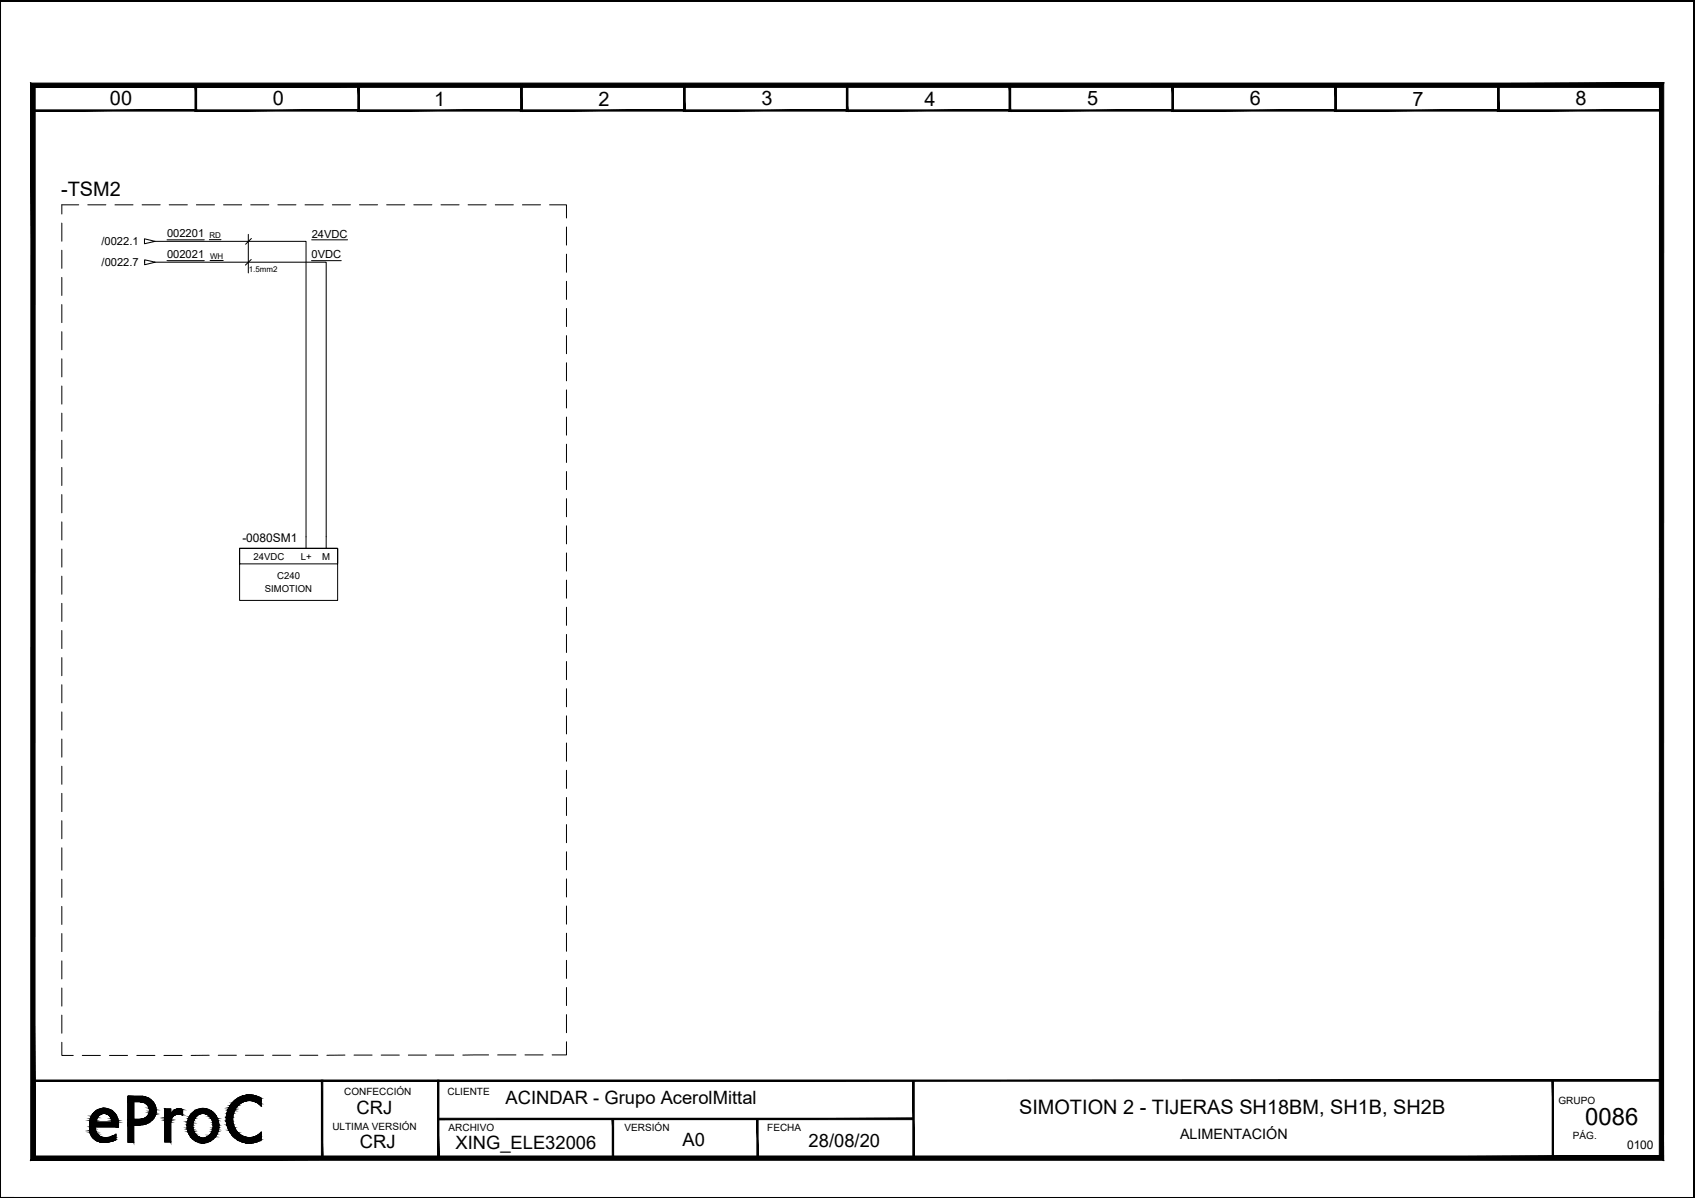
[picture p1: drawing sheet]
<svg xmlns="http://www.w3.org/2000/svg" width="420mm" height="297mm" viewBox="0 0 420 297" stroke-linecap="round" stroke-linejoin="round" font-family="sans-serif">
<!-- layer: eProC - L2 -->
<g fill="#000" stroke="#000" stroke-width=".25">
<path d="M44.1 274.9h.5zM44.9 276.3l.4 .1zM49.6 274.9h1.5zM61 271.6h1.4zM64.1 273.7l.6 .5zM64.1 273.7h.6v.5zM25.7 283.3h.2zM61 283.4h1.4z"/>
<path d="M0 .1v.1l419.9-.1zM0 .2l419.9-.1v.1z"/>
<path d="M0 .1v.1h419.8zM0 .1h419.9l-.1 .1z"/>
<path d="M419.8 .2v296.7l.1-296.8zM419.9 .1v296.9l-.1-.1z"/>
<path d="M8 27.5h40.7l-.3-.3zM8 27.5l.3-.3h40.1zM8 20.9v6.6l.3-.3zM8 20.9l.3 .4v5.9zM8 20.9l.3 .4 40.4-.4zM8.3 21.3l40.4-.4-.3 .4zM48.7 20.9l-.3 .4 .3 6.2zM48.4 21.3l.3 6.2-.3-.3z"/>
<path d="M48.4 27.5h40.7l-.3-.3zM48.4 27.5l.3-.3h40.1zM48.4 20.9v6.6l.3-.3zM48.4 20.9l.3 .4v5.9zM48.4 20.9l.3 .4 40.4-.4zM48.7 21.3l40.4-.4-.3 .4zM89.1 20.9l-.3 .4 .3 6.2zM88.8 21.3l.3 6.2-.3-.3z"/>
<path d="M88.7 27.5h40.8l-.4-.3zM88.7 27.5l.4-.3h40zM88.7 20.9v6.6l.4-.3zM88.7 20.9l.4 .4v5.9zM88.7 20.9l.4 .4 40.4-.4zM89.1 21.3l40.4-.4-.4 .4zM129.5 20.9l-.4 .4 .4 6.2zM129.1 21.3l.4 6.2-.4-.3z"/>
<path d="M129.1 27.5h40.7l-.3-.3zM129.1 27.5l.3-.3h40.1zM129.1 20.9v6.6l.3-.3zM129.1 20.9l.3 .4v5.9zM129.1 20.9l.3 .4 40.4-.4zM129.4 21.3l40.4-.4-.3 .4zM169.8 20.9l-.3 .4 .3 6.2zM169.5 21.3l.3 6.2-.3-.3z"/>
<path d="M169.5 27.5h40.6l-.3-.3zM169.5 27.5l.3-.3h40zM169.5 20.9v6.6l.3-.3zM169.5 20.9l.3 .4v5.9zM169.5 20.9l.3 .4 40.3-.4zM169.8 21.3l40.3-.4-.3 .4zM210.1 20.9l-.3 .4 .3 6.2zM209.8 21.3l.3 6.2-.3-.3z"/>
<path d="M209.8 27.5h40.7l-.3-.3zM209.8 27.5l.3-.3h40.1zM209.8 20.9v6.6l.3-.3zM209.8 20.9l.3 .4v5.9zM209.8 20.9l.3 .4 40.4-.4zM210.1 21.3l40.4-.4-.3 .4zM250.5 20.9l-.3 .4 .3 6.2zM250.2 21.3l.3 6.2-.3-.3z"/>
<path d="M250.1 27.5h40.8l-.4-.3zM250.1 27.5l.4-.3h40zM250.1 20.9v6.6l.4-.3zM250.1 20.9l.4 .4v5.9zM250.1 20.9l.4 .4 40.4-.4zM250.5 21.3l40.4-.4-.4 .4zM290.9 20.9l-.4 .4 .4 6.2zM290.5 21.3l.4 6.2-.4-.3z"/>
<path d="M290.5 27.5h40.8l-.4-.3zM290.5 27.5l.4-.3h40zM290.5 20.9v6.6l.4-.3zM290.5 20.9l.4 .4v5.9zM290.5 20.9l.4 .4 40.4-.4zM290.9 21.3l40.4-.4-.4 .4zM331.3 20.9l-.4 .4 .4 6.2zM330.9 21.3l.4 6.2-.4-.3z"/>
<path d="M330.9 27.5h40.7l-.3-.3zM330.9 27.5l.3-.3h40.1zM330.9 20.9v6.6l.3-.3zM330.9 20.9l.3 .4v5.9zM330.9 20.9l.3 .4 40.4-.4zM331.2 21.3l40.4-.4-.3 .4zM371.6 20.9l-.3 .4 .3 6.2zM371.3 21.3l.3 6.2-.3-.3z"/>
<path d="M371.2 27.5h40.7l-.3-.3zM371.2 27.5l.4-.3h40zM371.2 20.9v6.6l.4-.3zM371.2 20.9l.4 .4v5.9zM371.2 20.9l.4 .4 40.3-.4zM371.6 21.3l40.3-.4-.3 .4zM411.9 20.9l-.3 .4 .3 6.2zM411.6 21.3l.3 6.2-.3-.3z"/>
<path d="M8.2 267.8v.3l403.6-.3zM8.2 268.1l403.6-.3v.3z"/>
<path d="M22.2 279.4l1.4 .5v-.5zM22.2 279.4l1.4 .5h-1.4z"/>
<path d="M22.2 279.9l1.5 .2-.1-.2zM22.2 279.9l1.5 .2h-1.5z"/>
<path d="M22.3 277.8l1.6 .1zM22.3 277.8l1.6 .1z"/>
<path d="M22.3 277.9l1.6 .3v-.3zM22.3 277.9l1.6 .3h-1.7z"/>
<path d="M22.4 277.4l1.5 .4 .1-.4zM22.4 277.4l1.5 .4h-1.6z"/>
<path d="M22.4 277.2l1.6 .2 .1-.2zM22.4 277.2l1.6 .2h-1.6z"/>
<path d="M22.5 277.1h1.6zM22.5 277.1l1.6 .1z"/>
<path d="M22.6 276.8l1.5 .3 .2-.3zM22.6 276.8l1.5 .3h-1.6z"/>
<path d="M22.7 276.5l1.6 .3 .3-.3zM22.7 276.5l1.6 .3h-1.7z"/>
<path d="M22.8 276.5h1.8zM22.8 276.5h1.8z"/>
<path d="M22.9 276.3l1.7 .2 .3-.2zM22.9 276.3l1.7 .2h-1.8z"/>
<path d="M23 276.2l1.9 .1 .4-.1zM23 276.2l1.9 .1h-2z"/>
<path d="M23.1 276.1h2.5zM23.1 276.1l2.2 .1z"/>
<path d="M25.4 274.8l1.4 .1zM24.8 274.9l.6-.1 1.4 .1z"/>
<path d="M24.8 274.9l2.6 .3-.6-.3zM24.2 275.2l.6-.3 2.6 .3z"/>
<path d="M24.2 275.2l3.7 .3-.5-.3zM23.6 275.5l.6-.3 3.7 .3z"/>
<path d="M23.6 275.5l4.8 .5-.5-.5zM23.6 275.5l4.8 .5h-5.2z"/>
<path d="M23.2 276l5.3 .1zM23.2 276l5.3 .1z"/>
<path d="M26 276.1l2.5 .1zM26 276.1l2.5 .1z"/>
<path d="M26.3 276.2l2.4 .1zM26.3 276.2l2.4 .1z"/>
<path d="M26.7 276.3l2.1 .2-.1-.2zM26.7 276.3l2.1 .2h-1.8z"/>
<path d="M27 276.5h1.8zM27 276.5h1.8z"/>
<path d="M27 276.5l1.9 .3-.1-.3zM27 276.5l1.9 .3h-1.7z"/>
<path d="M27.2 276.8l1.9 .3-.2-.3zM27.2 276.8l1.9 .3h-1.7z"/>
<path d="M27.4 277.1l1.7 .1zM27.4 277.1l1.7 .1z"/>
<path d="M27.5 277.2l1.7 .2-.1-.2zM27.5 277.2l1.7 .2h-1.6z"/>
<path d="M27.6 277.4l1.7 .4-.1-.4zM27.6 277.4l1.7 .4h-1.6z"/>
<path d="M27.7 277.8l1.6 .1zM27.7 277.8l1.6 .1z"/>
<path d="M27.7 277.9l1.6 .3v-.3zM27.7 277.9l1.6 .3h-1.6z"/>
<path d="M22.2 278.2l7.2 .4-.1-.4zM22.2 278.2l7.2 .4h-7.2z"/>
<path d="M22.2 278.6l7.2 .8v-.8zM22.2 278.6l7.2 .8h-7.2z"/>
<path d="M31.7 273.2l1.4 4.3v-4.3zM31.7 273.2l1.4 4.3h-1.4z"/>
<path d="M31.7 278.9l1.4 .1zM31.7 278.9l1.4 .1z"/>
<path d="M31.7 279l1.4 4.2v-4.2zM31.7 279l1.4 4.2h-1.4z"/>
<path d="M31.7 271.8l4.5 .2-.8-.2zM31.7 271.8l4.5 .2h-4.5z"/>
<path d="M31.7 278.8h3.9zM31.7 278.8l3.1 .1z"/>
<path d="M31.7 272l5.1 .3-.6-.3zM31.7 272l5.1 .3h-5.1z"/>
<path d="M31.7 278.6l3.9 .2 .7-.2zM31.7 278.6l3.9 .2h-3.9z"/>
<path d="M31.7 272.3l5.8 .4-.7-.4zM31.7 272.3l5.8 .4h-5.8z"/>
<path d="M31.7 278.3l4.6 .3 .7-.3zM31.7 278.3l4.6 .3h-4.6z"/>
<path d="M31.7 272.7l6.2 .5-.4-.5zM31.7 272.7l6.2 .5h-6.2z"/>
<path d="M31.7 277.8l5.3 .5 .6-.5zM31.7 277.8l5.3 .5h-5.3z"/>
<path d="M31.7 277.5l5.9 .3 .2-.3zM31.7 277.5l5.9 .3h-5.9z"/>
<path d="M34.7 273.2h3.2zM34.7 273.2h3.2z"/>
<path d="M35.1 273.2l2.9 .1zM35.1 273.2l2.9 .1z"/>
<path d="M35.1 277.5h2.8zM34.7 277.5h3.1z"/>
<path d="M35.4 273.3h2.6zM35.4 273.3h2.6z"/>
<path d="M35.5 277.4h2.5zM35.1 277.5h2.8z"/>
<path d="M35.5 273.3l2.6 .2-.1-.2zM35.5 273.3l2.6 .2h-2.2z"/>
<path d="M35.9 273.5l2.4 .3-.2-.3zM35.9 273.5l2.4 .3h-2z"/>
<path d="M35.8 277.3l2.2 .1 .1-.1zM35.5 277.4l.3-.1 2.2 .1z"/>
<path d="M35.9 277.2h2.2zM35.8 277.3h2.3z"/>
<path d="M36.3 273.8l2.1 .1zM36.3 273.8l2.1 .1z"/>
<path d="M36.3 277l1.8 .2 .2-.2zM35.9 277.2l.4-.2 1.8 .2z"/>
<path d="M36.4 273.9l2 .2v-.2zM36.4 273.9l2 .2h-1.8z"/>
<path d="M36.6 274.1l2 .3-.2-.3zM36.6 274.1l2 .3h-1.8z"/>
<path d="M36.6 276.6l1.8 .1zM36.6 276.6l1.8 .1z"/>
<path d="M36.6 276.7l1.7 .3 .1-.3zM36.6 276.7l1.7 .3h-2z"/>
<path d="M36.8 274.4l1.8 .2v-.2zM36.8 274.4l1.8 .2h-1.7z"/>
<path d="M36.8 276.3l1.6 .3 .2-.3zM36.8 276.3l1.6 .3h-1.8z"/>
<path d="M36.9 274.6l1.8 .2-.1-.2zM36.9 274.6l1.8 .2h-1.7z"/>
<path d="M37 274.8l1.7 .4v-.4zM37 274.8l1.7 .4h-1.7z"/>
<path d="M37 276l1.6 .3 .1-.3zM37 276l1.6 .3h-1.8z"/>
<path d="M37 275.2h1.7zM37 275.2h1.7z"/>
<path d="M37 275.5l1.7 .5v-.5zM37 275.5l1.7 .5h-1.7zM37 276h1.7zM37 276h1.7z"/>
<path d="M37 275.2l1.7 .3v-.3zM37 275.2l1.7 .3h-1.7z"/>
<path d="M40.8 276.3h1.5zM40.8 276.3h1.5z"/>
<path d="M40.8 274.9l1.5 1.4v-1.4zM40.8 274.9l1.5 1.4h-1.5z"/>
<path d="M42.3 276.3h1.5zM42.3 276.3h1.5z"/>
<path d="M40.8 278.2l1.5 5v-5zM40.8 278.2l1.5 5h-1.5z"/>
<path d="M40.8 277.8l1.5 .4 .1-.4zM40.8 277.8l1.5 .4h-1.5z"/>
<path d="M40.8 277.5l1.6 .3 .1-.3zM40.8 277.5l1.6 .3h-1.6z"/>
<path d="M40.8 277.1l1.7 .4 .1-.4zM40.8 277.1l1.7 .4h-1.7z"/>
<path d="M40.8 276.8l1.8 .3 .3-.3zM40.8 276.8l1.8 .3h-1.8z"/>
<path d="M40.8 276.6l2.1 .2 .2-.2zM40.8 276.6l2.1 .2h-2.1z"/>
<path d="M40.8 276.4l2.3 .2 .4-.2zM40.8 276.4l2.3 .2h-2.3z"/>
<path d="M40.8 276.3l2.7 .1 .3-.1zM40.8 276.3l2.7 .1h-2.7z"/>
<path d="M42.4 276.2h1.8zM42.4 276.2l1.4 .1z"/>
<path d="M44.1 274.9l.8 .1zM43.9 275h1z"/>
<path d="M43.9 275h1.1zM43.7 275h1.3z"/>
<path d="M44.9 276.3l.4 .1zM45.1 276.4l.2 .1z"/>
<path d="M43.7 275l1.6 .1zM43.5 275.1h1.8z"/>
<path d="M43.5 275.1l1.8 .1zM43.4 275.2h1.9z"/>
<path d="M43.4 275.2l1.9 .2v-.2zM43.1 275.4l.3-.2 1.9 .2z"/>
<path d="M43.1 275.4l2.2 .2v-.2zM42.8 275.6l.3-.2 2.2 .2z"/>
<path d="M42.8 275.6l2.5 .4v-.4zM42.8 275.6l2.5 .4h-2.8z"/>
<path d="M42.5 276l2.8 .2v-.2zM42.5 276l2.8 .2h-2.9z"/>
<path d="M44.2 276.2l1.1 .1zM44.2 276.2l1.1 .1z"/>
<path d="M44.6 276.3h.7zM44.6 276.3h.7z"/>
<path d="M46.4 278.9l1.4 .1zM46.4 278.9l1.4 .1z"/>
<path d="M46.4 279l1.4 .6v-.6zM46.4 279l1.4 .6h-1.4z"/>
<path d="M46.4 279.6l1.4 .1v-.1zM46.4 279.6l1.4 .1h-1.4z"/>
<path d="M46.4 278.4l1.4 .5v-.5zM46.4 278.4l1.4 .5h-1.4z"/>
<path d="M46.4 279.7l1.5 .4-.1-.4zM46.4 279.7l1.5 .4h-1.4z"/>
<path d="M46.5 278.1l1.3 .3 .1-.3zM46.5 278.1l1.3 .3h-1.4z"/>
<path d="M46.6 277.9l1.3 .2 .1-.2zM46.6 277.9l1.3 .2h-1.4z"/>
<path d="M46.7 277.3l1.6 .1zM46.7 277.3l1.6 .1z"/>
<path d="M46.7 277.4l1.3 .5 .3-.5zM46.7 277.4l1.3 .5h-1.4z"/>
<path d="M46.9 276.9l1.4 .4 .3-.4zM46.9 276.9l1.4 .4h-1.6z"/>
<path d="M47.1 276.6l1.5 .3 .3-.3zM47.1 276.6l1.5 .3h-1.7z"/>
<path d="M47.1 276.5h1.8zM47.1 276.5l1.8 .1z"/>
<path d="M47.3 276.3l1.6 .2 .5-.2zM47.3 276.3l1.6 .2h-1.8z"/>
<path d="M47.5 276.1l1.9 .2 .4-.2zM47.5 276.1l1.9 .2h-2.1z"/>
<path d="M47.5 276.1h2.8zM47.5 276.1h2.3z"/>
<path d="M49.6 274.9l2.2 .2-.7-.2zM48.9 275.1l.7-.2 2.2 .2z"/>
<path d="M48.9 275.1l3.6 .4-.7-.4zM48.2 275.5l.7-.4 3.6 .4z"/>
<path d="M48.2 275.5l4.8 .5-.5-.5zM47.6 276l.6-.5 4.8 .5z"/>
<path d="M47.6 276l5.5 .1zM47.6 276l5.5 .1z"/>
<path d="M50.3 276.1h2.8zM50.3 276.1h2.8z"/>
<path d="M50.8 276.1l2.5 .2-.2-.2zM50.8 276.1l2.5 .2h-2z"/>
<path d="M51.3 276.3l2.2 .2-.2-.2zM51.3 276.3l2.2 .2h-1.8z"/>
<path d="M51.7 276.5l1.9 .1zM51.7 276.5l1.9 .1z"/>
<path d="M51.7 276.6l2 .3-.1-.3zM51.7 276.6l2 .3h-1.6z"/>
<path d="M52.1 276.9l1.8 .4-.2-.4zM52.1 276.9l1.8 .4h-1.5z"/>
<path d="M52.4 277.3l1.5 .1zM52.4 277.3l1.5 .1z"/>
<path d="M52.4 277.4l1.7 .5-.2-.5zM52.4 277.4l1.7 .5h-1.5z"/>
<path d="M52.6 277.9l1.5 .2v-.2zM52.6 277.9l1.5 .2h-1.4z"/>
<path d="M52.7 278.1l1.5 .3-.1-.3zM52.7 278.1l1.5 .3h-1.4z"/>
<path d="M52.8 278.4l1.5 .5-.1-.5zM52.8 278.4l1.5 .5h-1.5z"/>
<path d="M52.8 279.6l1.4 .1v-.1zM52.8 279.6l1.4 .1h-1.4z"/>
<path d="M52.8 279.7l1.3 .4 .1-.4zM52.8 279.7l1.3 .4h-1.4z"/>
<path d="M52.8 278.9l1.5 .1zM52.8 278.9l1.5 .1z"/>
<path d="M52.8 279l1.4 .6 .1-.6zM52.8 279l1.4 .6h-1.4z"/>
<path d="M56 277.1l1.7 .8v-.8zM56 277.1l1.7 .8h-1.7z"/>
<path d="M56 277.9l1.7 .1zM56 277.9l1.7 .1z"/>
<path d="M56 277h1.7zM56 277l1.7 .1z"/>
<path d="M56 278l1.8 .8-.1-.8zM56 278l1.8 .8h-1.6z"/>
<path d="M56.2 276.2l1.5 .8 .1-.8zM56.2 276.2l1.5 .8h-1.7z"/>
<path d="M56.2 278.8l1.7 .2-.1-.2zM56.2 278.8l1.7 .2h-1.7z"/>
<path d="M56.2 276l1.6 .2 .1-.2zM56.2 276l1.6 .2h-1.6z"/>
<path d="M56.2 279l1.9 .6-.2-.6zM56.2 279l1.9 .6h-1.7z"/>
<path d="M56.4 275.4l1.5 .6 .2-.6zM56.4 275.4l1.5 .6h-1.7z"/>
<path d="M56.4 279.6l1.9 .3-.2-.3zM56.4 279.6l1.9 .3h-1.7z"/>
<path d="M56.6 275l1.5 .4 .2-.4zM56.6 275l1.5 .4h-1.7z"/>
<path d="M56.6 279.9l1.9 .4-.2-.4zM56.6 279.9l1.9 .4h-1.7z"/>
<path d="M56.8 274.6l1.5 .4 .2-.4zM56.8 274.6l1.5 .4h-1.7z"/>
<path d="M57 274.2l1.5 .4 .4-.4zM57 274.2l1.5 .4h-1.7z"/>
<path d="M57.1 274.1l1.8 .1 .2-.1zM57.1 274.1l1.8 .1h-1.9z"/>
<path d="M57.5 273.5l1.6 .6 .6-.6zM57.5 273.5l1.6 .6h-2z"/>
<path d="M57.6 273.4l2.1 .1 .3-.1zM57.6 273.4l2.1 .1h-2.2z"/>
<path d="M57.9 273.2l2.1 .2 .4-.2zM57.6 273.4l.3-.2 2.1 .2z"/>
<path d="M58.1 273l2.3 .2 .7-.2zM58.1 273l2.3 .2h-2.5z"/>
<path d="M58.2 272.9h3.7zM58.2 272.9l2.9 .1z"/>
<path d="M61 271.6h1.9zM60.7 271.6h2.2z"/>
<path d="M60.7 271.6l2.8 .2-.6-.2zM60.1 271.8l.6-.2 2.8 .2z"/>
<path d="M60.1 271.8l3.7 .1zM59.8 271.9l.3-.1 3.7 .1z"/>
<path d="M59.8 271.9l4.6 .3-.6-.3zM59.1 272.2l.7-.3 4.6 .3z"/>
<path d="M59.1 272.2l5.6 .1zM58.9 272.3l.2-.1 5.6 .1z"/>
<path d="M58.9 272.3l5.8 .4v-.4zM58.3 272.7l.6-.4 5.8 .4z"/>
<path d="M58.3 272.7l6.4 .2v-.2zM58.3 272.7l6.4 .2h-6.5z"/>
<path d="M61.9 272.9l2.8 .1v-.1zM61.9 272.9l2.8 .1z"/>
<path d="M62.7 273l2 .2v-.2zM62.7 273l2 .2h-1.3z"/>
<path d="M63.4 273.2l1.3 .5v-.5zM63.4 273.2l1.3 .5h-.6z"/>
<path d="M108.6 277.3v.3l117.8-.3zM108.6 277.6l117.8-.3v.3z"/>
<path d="M.1 .1l-.1 296.9 .1-.1zM0 .1h.1l-.1 296.9z"/>
<path d="M8.7 286.6l-1.1 1.1 403.7-1.1zM7.6 287.7l403.7-1.1 1.1 1.1zM411.4 21.7l-.1 264.9 1.1 1.1zM411.4 21.7l1-1.1v267.1zM8.7 21.7h402.7l1-1.1zM7.7 20.6h404.7l-403.7 1.1zM7.7 20.6l1 266v-264.9zM7.7 20.6l1 266-1.1 1.1z"/>
<path d="M22.2 280.1l1.5 .2v-.2zM22.2 280.1l1.5 .2h-1.5z"/>
<path d="M22.2 280.3l1.6 .4-.1-.4zM22.2 280.3l1.6 .4h-1.5z"/>
<path d="M22.3 280.7h1.6zM22.3 280.7h1.6z"/>
<path d="M22.3 280.7l1.8 .4-.2-.4zM22.3 280.7l1.8 .4h-1.7z"/>
<path d="M22.4 281.1l1.8 .1zM22.4 281.1l1.8 .1z"/>
<path d="M22.4 281.2l2 .2-.2-.2zM22.4 281.2l2 .2h-1.8z"/>
<path d="M22.6 281.4l2.1 .3-.3-.3zM22.6 281.4l2.1 .3h-2zM22.7 281.7h2zM22.7 281.7h2z"/>
<path d="M22.7 281.7l2.3 .2-.3-.2zM22.7 281.7l2.3 .2h-2.1z"/>
<path d="M22.9 281.9l2.5 .1zM22.9 281.9l2.5 .1z"/>
<path d="M22.9 282l2.9 .1zM22.9 282l2.9 .1z"/>
<path d="M25.2 283.2h1.3zM25.2 283.2l.7 .1z"/>
<path d="M23 282.1h3.5zM23 282.1h3.5z"/>
<path d="M25.1 283.2h1.7zM25.1 283.2h1.4z"/>
<path d="M24.6 283.1l2.2 .1 .5-.1zM24.6 283.1l2.2 .1z"/>
<path d="M24.3 283h3.5zM24.3 283l3 .1z"/>
<path d="M24 282.9l3.8 .1 .3-.1zM24 282.9l3.8 .1z"/>
<path d="M28.7 281.3v.3zM28 281.6l.7-.3v.3z"/>
<path d="M28 281.6l.7 .3v-.3zM27.3 281.9l.7-.3 .7 .3z"/>
<path d="M27.3 281.9l1.4 .2v-.2zM26.6 282.1l.7-.2 1.4 .2z"/>
<path d="M26.6 282.1h2.1zM26.5 282.1h2.2z"/>
<path d="M23 282.1h5.7zM23 282.1h5.7z"/>
<path d="M23 282.1l5.7 .4v-.4zM23 282.1l5.7 .4h-5.2z"/>
<path d="M23.5 282.5l5.2 .1zM23.5 282.5l5.2 .1z"/>
<path d="M23.6 282.6l4.5 .3 .6-.3zM23.6 282.6l4.5 .3h-4.1z"/>
<path d="M46.5 280.1l1.6 .4-.2-.4zM46.5 280.1l1.6 .4h-1.5z"/>
<path d="M46.6 280.5l1.5 .2zM46.6 280.5l1.5 .2z"/>
<path d="M46.6 280.7l1.8 .4-.3-.4zM46.6 280.7l1.8 .4h-1.6z"/>
<path d="M46.8 281.1l1.8 .2-.2-.2zM46.8 281.1l1.8 .2h-1.7z"/>
<path d="M46.9 281.3l1.8 .2-.1-.2zM46.9 281.3l1.8 .2h-1.7z"/>
<path d="M47 281.5l2.1 .3-.4-.3zM47 281.5l2.1 .3h-1.9z"/>
<path d="M47.2 281.8l2.2 .1zM47.2 281.8l2.2 .1z"/>
<path d="M47.3 281.9l2.3 .2zM47.3 281.9l2.3 .2z"/>
<path d="M47.4 282.1h2.7zM47.4 282.1h2.7z"/>
<path d="M49.2 283.3l1.5 .1 .7-.1zM49.2 283.3l1.5 .1z"/>
<path d="M48.5 282.9l2.9 .4 .7-.4zM48.5 282.9l2.9 .4h-2.2z"/>
<path d="M47.9 282.5l4.2 .4 .6-.4zM47.9 282.5l4.2 .4h-3.6z"/>
<path d="M47.5 282.1l5.2 .4 .4-.4zM47.5 282.1l5.2 .4h-4.8z"/>
<path d="M51 282.1h2.2zM50.5 282.1h2.6z"/>
<path d="M51.2 281.9l2 .2 .1-.2zM51 282.1l.2-.2 2 .2z"/>
<path d="M51.5 281.8h1.9zM51.2 281.9h2.1z"/>
<path d="M51.9 281.5l1.5 .3 .2-.3zM51.5 281.8l.4-.3 1.5 .3z"/>
<path d="M52.1 281.3l1.5 .2 .1-.2zM52.1 281.3l1.5 .2h-1.7z"/>
<path d="M52.2 281.1l1.5 .2 .1-.2zM52.1 281.3l.1-.2 1.5 .2z"/>
<path d="M52.5 280.7l1.3 .4 .2-.4zM52.5 280.7l1.3 .4h-1.6z"/>
<path d="M52.5 280.5l1.5 .2 .1-.2zM52.5 280.5l1.5 .2h-1.5z"/>
<path d="M52.7 280.1l1.4 .4v-.4zM52.7 280.1l1.4 .4h-1.6z"/>
<path d="M56.8 280.3l2.1 .5-.4-.5zM56.8 280.3l2.1 .5h-1.9z"/>
<path d="M57 280.8l2.1 .1zM57 280.8l2.1 .1z"/>
<path d="M57.1 280.9l2.6 .5-.6-.5zM57.1 280.9l2.6 .5h-2.2z"/>
<path d="M57.5 281.4l2.5 .2-.3-.2zM57.5 281.4l2.5 .2h-2.4z"/>
<path d="M57.6 281.6l2.8 .2-.4-.2zM57.6 281.6l2.8 .2h-2.5z"/>
<path d="M57.9 281.8l3.2 .2-.7-.2zM57.9 281.8l3.2 .2h-3z"/>
<path d="M61 283.4h1.2zM61.4 283.4h.8z"/>
<path d="M58.1 282l3.8 .1zM58.1 282l3.8 .1z"/>
<path d="M60.7 283.3h2.2zM60.7 283.3l1.7 .1z"/>
<path d="M60.1 283.2l2.8 .1 .6-.1zM60.1 283.2l2.8 .1h-2.2z"/>
<path d="M59.8 283.1h4zM59.8 283.1l3.7 .1z"/>
<path d="M59.1 282.8l4.7 .3 .6-.3zM59.1 282.8l4.7 .3h-4z"/>
<path d="M64.7 280.8v.5zM64.1 281.3l.6-.5v.5z"/>
<path d="M64.1 281.3l.6 .4v-.4zM63.4 281.7l.7-.4 .6 .4z"/>
<path d="M63.4 281.7l1.3 .3v-.3zM62.7 282l.7-.3 1.3 .3z"/>
<path d="M62.7 282l2 .1zM61.9 282.1h2.8z"/>
<path d="M58.2 282.1l6.5 .2v-.2zM58.2 282.1l6.5 .2h-6.4z"/>
<path d="M58.3 282.3l6.4 .3v-.3zM58.3 282.3l6.4 .3h-5.8z"/>
<path d="M58.9 282.6l5.5 .2 .3-.2zM58.9 282.6l5.5 .2z"/>
<path d="M79.7 267.8v19.2h.3zM79.7 267.8h.3v19.2z"/>
<path d="M108.5 267.8v19.2h.3zM108.5 267.8h.3v19.2z"/>
<path d="M151.8 277.4v9.6h.3zM151.8 277.4h.3v9.6z"/>
<path d="M187.6 277.4v9.6h.3zM187.6 277.4h.3v9.6z"/>
<path d="M226.3 267.9v19.3h.3zM226.3 267.9h.3v19.3z"/>
<path d="M384.8 267.9v19.3h.3zM384.8 267.9h.3v19.3z"/>
<path d="M.1 296.9l419.8 .1-.1-.1zM.1 296.9l419.8 .1h-419.9z"/>
</g>
<g fill="none" stroke="#000" stroke-width=".25">
<path d="M15.3 55.3v4.5M19.5 50.8h-4.2v2.3M21.8 50.8h4.4M28.5 50.8h4.5M35.2 50.8h4.5M42 50.8h4.4M48.7 50.8h4.5M55.4 50.8h4.5M62.1 50.8h4.5M68.9 50.8h4.5M75.6 50.8h4.5M82.4 50.8h4.5"/>
<path d="M89.1 50.8h4.5M95.8 50.8h4.5M102.6 50.8h4.5M109.3 50.8h4.5M116 50.8h4.5M122.8 50.8h4.5M129.5 50.8h4.5M136.2 50.8h4.2v3.2M140.4 56.3v4.5M15.3 62v4.5M15.3 68.8v4.5M15.3 75.5v4.5"/>
<path d="M140.4 63v4.5M140.4 69.8v4.4M140.4 76.5v4.5M15.3 82.2v4.5M15.3 89v4.5M15.3 95.7v4.5M140.4 83.2v4.5M140.4 89.9v4.5M140.4 96.7v4.5M15.3 102.4v4.5M15.3 109.2v4.5M15.3 115.9v4.5"/>
<path d="M140.4 103.4v4.5M140.4 110.1v4.6M140.4 116.9v4.5M15.3 122.6v4.6M15.3 129.4v4.5M15.3 136.1v4.5M59.4 136v3.8h24.3v-3.8h-24.3h24.3v12.9h-24.3zM75.9 133.1v2.9M80.9 133.1v2.9M140.4 123.6v4.5M140.4 130.4v4.5M140.4 137.1v4.5"/>
<path d="M15.3 142.9v4.4M15.3 149.6v4.5M15.3 156.3v4.5M140.4 143.8v4.5M140.4 150.6v4.5M140.4 157.3v4.5M15.3 163.1v4.4M15.3 169.8v4.5M15.3 176.5v4.5M140.4 164v4.5M140.4 170.8v4.4M140.4 177.5v4.5"/>
<path d="M15.3 183.2v4.5M15.3 190v4.5M15.3 196.7v4.5M140.4 184.2v4.6M140.4 191v4.5M140.4 197.7v4.5M15.3 210.2v5.6M15.3 203.5v4.5M15.3 218v4.5M140.4 204.5v4.4M140.4 211.2v4.5M140.4 217.9v4.5"/>
<path d="M15.3 224.7v4.5M15.3 231.5v4.5M15.3 238.2v4.5M140.4 224.6v4.5M140.4 231.4v4.5M140.4 238.1v4.5M15.3 258.4v3.3h2.9M15.3 245v4.5M15.3 251.7v4.5M140.4 258.3v3.3h-3.5M140.4 244.8v4.5M140.4 251.6v4.5"/>
<path d="M20.4 261.7h4.5M24.5 276.6a1.91 1.91 0 0 1 2.2-.3 1.91 1.91 0 0 1 1 1.9h-3.8l.1-.9zM27.1 261.7h4.5M33.1 278.9a4.9 4.9 0 0 0 5.2-2 3.6 3.6 0 0 0-2.9-5.1h-3.7v7.2M33.1 271.8h-1.4v11.4h1.4v-4.2M33.1 273.2v4.3M33.9 261.7h4.5M34.7 273.2h-1.6v4.3h1.6M34.7 273.2a2.19 2.19 0 0 1 2.4 2.1 2.19 2.19 0 0 1-2.4 2.2M40.6 261.7h4.5M42.3 276.3v-1.4h-1.5v8.3h1.5v-5M45.3 275.1v1.4"/>
<path d="M45.3 275.1a2.18 2.18 0 0 0-2.9 1.2M45.3 276.4a1.97 1.97 0 0 0-2.9 1.8M47.8 275.8a4 4 0 0 1 4.7-.3 4 4 0 0 1 1.7 4.4 3.9 3.9 0 0 1-4.3 3.5 3.9 3.9 0 0 1-3.5-4.3 4.5 4.5 0 0 1 1.4-3.3zM48.7 276.7a2.51 2.51 0 0 1 2.9-.2 2.51 2.51 0 0 1 1.2 2.6 2.51 2.51 0 0 1-1.2 2.6 2.51 2.51 0 0 1-2.9-.2 3.4 3.4 0 0 1 0-4.8zM51.9 261.6l-4.5 .1M54.1 261.6h4.5M60.8 261.6h4.5M64.7 272.3v1.9M64.7 274.2a4 4 0 0 0-4.5-1 4 4 0 0 0-2.5 3.9 4.2 4.2 0 0 0 1.9 4.2 4.2 4.2 0 0 0 4.6 0l.5-.6M64.7 272.3a5.9 5.9 0 0 0-7.7 1.8 5.9 5.9 0 0 0 1.1 7.9 5.5 5.5 0 0 0 6.6 .6M67.6 261.6h4.5M74.3 261.6h4.5"/>
<path d="M85.5 261.6h-4.5M87.8 261.6h4.4M94.5 261.6h4.5M101.2 261.6h4.5M107.9 261.6h4.6M121.1 261.6h-6.4M123.4 261.6h4.5M130.1 261.6h4.5M22.2 280.1a4.6 4.6 0 0 1 1.6-4.7 3.7 3.7 0 0 1 4.2 .1 3.7 3.7 0 0 1 1.4 3.9h-5.8a2.46 2.46 0 0 0 2.2 2.6M22.2 280.1a3.4 3.4 0 0 0 3.6 3.2M28.7 281.2v1.4M28.7 282.6l-1.4 .5-1.5 .1"/>
<path d="M28.7 281.2l-1.3 .7-1.6 .1M64.7 280.7v1.9"/>
</g>
<!-- layer: Referencias eProC -->
<path d="M35.8 59.2l2.6 .6-2.6 .6zM35.9 64.4l2.6 .6-2.6 .6z" fill="none" stroke="#000" stroke-width=".25"/>
<!-- layer: Cables eProC -->
<path d="M38.4 59.8h37.5v73.3M41.4 59.5h9.2M51.9 59.4h2.9M77.3 59.5h8.8M38.5 65h42.4v68.1M41.4 64.6h9.2M52.1 64.6h3.2M77.2 64.6h7.4" fill="none" stroke="#000" stroke-width=".25"/>
<!-- layer: TEXTOS -->
<path d="M61.6 58.1v9.6M62.3 59.1l-1.4 1.5M62.3 64.3l-1.5 1.4" fill="none" stroke="#000" stroke-width=".25"/>
<text font-size="5.9" x="392.9" y="279">0086</text>
<g font-size="4.9">
<text x="27.3" y="26.1">00</text>
<text x="67.6" y="26.1">0</text>
<text x="107.7" y="26.2">1</text>
<text x="148.4" y="26.2">2</text>
<text x="188.7" y="26.1">3</text>
<text x="229.2" y="26.2">4</text>
<text x="269.5" y="26.1">5</text>
<text x="309.8" y="26.1">6</text>
<text x="350.1" y="26.2">7</text>
<text x="390.5" y="26.1">8</text>
<text x="15.2" y="48.7">-TSM2</text>
<text x="252.6" y="276.1">SIMOTION 2 - TIJERAS SH18BM, SH1B, SH2B</text>
</g>
<g font-size="4.6">
<text x="125.3" y="273.8">ACINDAR - Grupo AcerolMittal</text>
<text x="88.4" y="276.2">CRJ</text>
<text x="89.2" y="284.6">CRJ</text>
<text x="112.9" y="285">XING_ELE32006</text>
<text x="169.2" y="284.2">A0</text>
<text x="200.4" y="284.3">28/08/20</text>
</g>
<text font-size="3.6" x="292.5" y="282.3">ALIMENTACIÓN</text>
<g font-size="3">
<text x="60.1" y="134.4">-0080SM1</text>
<text x="403.3" y="284.8">0100</text>
</g>
<g font-size="2.8">
<text x="41.4" y="58.9">002201</text>
<text x="77.3" y="58.9">24VDC</text>
<text x="25.1" y="60.9">/0022.1</text>
<text x="41.4" y="64">002021</text>
<text x="77.2" y="64.1">0VDC</text>
<text x="25.2" y="66.1">/0022.7</text>
</g>
<g font-size="2.5">
<text x="85.3" y="271.5">CONFECCIÓN</text>
<text x="110.9" y="271.5">CLIENTE</text>
<text x="386.3" y="273.8">GRUPO</text>
<text x="82.4" y="280.1">ULTIMA VERSIÓN</text>
<text x="111.2" y="280.4">ARCHIVO</text>
<text x="154.8" y="280.4">VERSIÓN</text>
<text x="190.2" y="280.4">FECHA</text>
<text x="389.9" y="282.4">PÁG.</text>
</g>
<g font-size="2.4">
<text x="62.8" y="138.8">24VDC</text>
<text x="68.7" y="143.5">C240</text>
<text x="74.5" y="138.8">L+</text>
<text x="79.9" y="138.8">M</text>
<text x="65.7" y="146.8">SIMOTION</text>
</g>
<g font-size="2">
<text x="51.9" y="59">RD</text>
<text x="52.1" y="64.2">WH</text>
<text x="61.7" y="67.5">1.5mm2</text>
</g>
</svg>
